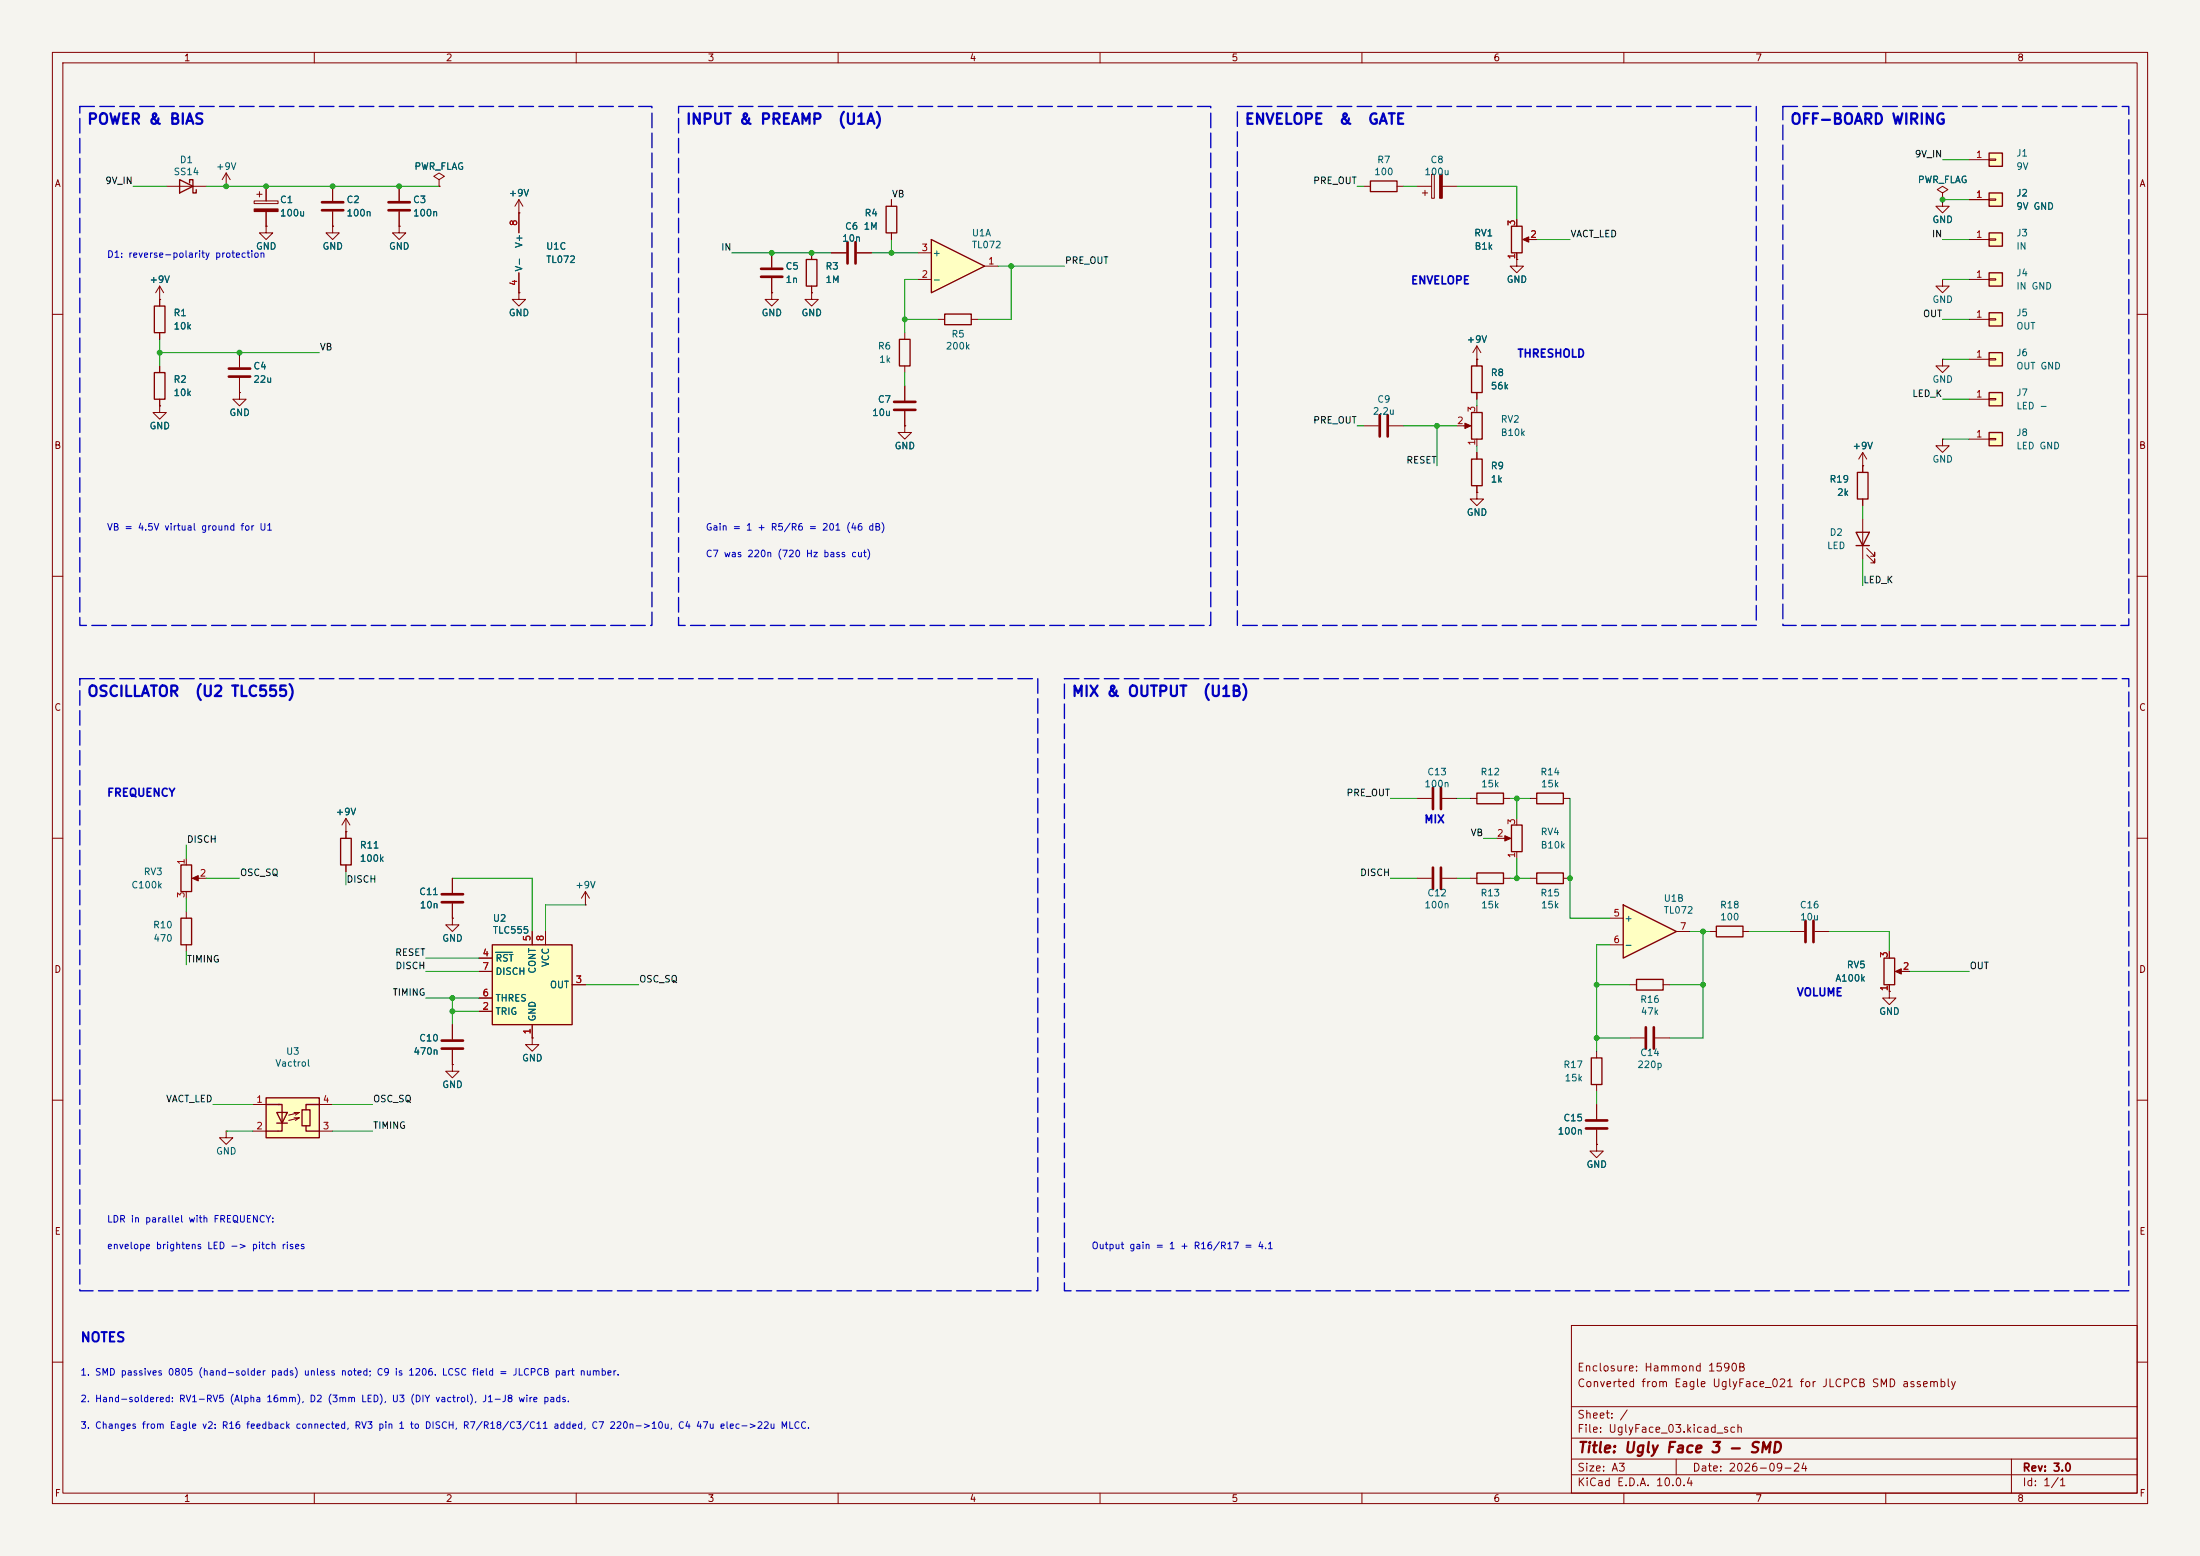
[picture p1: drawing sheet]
<svg xmlns="http://www.w3.org/2000/svg" width="420mm" height="297mm" viewBox="0 0 420 297" stroke-linecap="round" stroke-linejoin="round" font-family="sans-serif">
<path d="M0 0h420v297h-420z" fill="#f5f4ef" stroke="#f5f4ef" stroke-width=".19"/>
<g fill="none" stroke="#840000" stroke-width=".19">
<path d="M10 10h400v277h-400zM12 12h396v273h-396zM60 10v2M110 10v2M160 10v2M210 10v2M260 10v2M310 10v2M360 10v2M10 60h2M408 60h2M10 110h2"/>
<path d="M408 110h2M10 160h2M408 160h2M35.6 163.8v1.3M35.6 170.2v1.3M37.1 167.6h2.3M270.5 167.6h2.8M275.3 167.6h2.8M280.7 167.6h1.2M287 167.6h1.3M326.4 177.8h1.3M332.7 177.8h1.3"/>
<path d="M10 210h2M408 210h2M300 253h108v32h-108zM10 260h2M300 278.5h108M300 274.5h108M300 268.5h108M320 278.5v3M384 278.5v6.5M408 260h2M60 285v2M110 285v2"/>
<path d="M160 285v2M210 285v2M260 285v2M300 281.5h108M310 285v2M360 285v2"/>
</g>
<path d="M273.6 165.6v4.1M275.1 165.6v4.1" fill="none" stroke="#840000" stroke-width=".51"/>
<path d="M34.5 165.1h2.1v5.1h-2.1zM281.9 166.6h5.1v2.1h-5.1zM327.7 176.8h5v2h-5z" fill="none" stroke="#840000" stroke-width=".25"/>
<path d="M36.7 167.6l1.1-.5v1z" fill="#840000" stroke="#840000" stroke-width=".19"/>
<path d="M379.7 74.9h2.6v2.6h-2.6z" fill="#ffffc2"/>
<path d="M379.7 74.9h2.6v2.6h-2.6z" fill="none" stroke="#840000" stroke-width=".25"/>
<path d="M375.9 76.2h3.8M379.7 76.1h1.3v.2h-1.3z" fill="none" stroke="#840000" stroke-width=".19"/>
<path d="M50.8 209.6h10.2v7.6h-10.2z" fill="#ffffc2"/>
<path d="M65 160h2.1v5.1h-2.1zM50.8 209.6h10.2v7.6h-10.2zM50.8 210.8h2.5M52.8 212.3h2.1l-1.1 2.1zM52.8 214.4h2.1M53.1 210.8h.7v5.1h-3M57.7 211.8h1.5v3.1h-1.5zM58.4 214.9v1h2.6M61 210.8h-2.6v1" fill="none" stroke="#840000" stroke-width=".25"/>
<path d="M66 158.8v1.2M66 165.1v1.3M101.6 198.1v1.3h1.3l-1.3 1.3-1.3-1.3h1.3M101.6 198.1h.1M48.3 210.8h2.5M48.3 215.9h2.5M56.1 212.3h1l-.7 .6M56.1 213.4h1l-.7 .5M57.1 212.3l-2 .6M57.1 213.4l-2 .5M61 210.8h2.5M61 215.9h2.5" fill="none" stroke="#840000" stroke-width=".19"/>
<path d="M94 180.3h15.2v15.3h-15.2z" fill="#ffffc2"/>
<path d="M94 180.3h15.2v15.3h-15.2z" fill="none" stroke="#840000" stroke-width=".25"/>
<path d="M101.6 177.8v2.5M104.1 177.8v2.5M91.4 193h2.6M91.4 182.9h2.6M91.4 190.5h2.6M91.4 185.4h2.6M101.6 195.6v2.5M109.2 188h2.6" fill="none" stroke="#840000" stroke-width=".19"/>
<path d="M94.6 181.8h3.2" fill="none" stroke="#006464" stroke-width=".19"/>
<path d="M177.8 45.7l10.2 5.1-10.2 5.1z" fill="#ffffc2"/>
<g fill="none" stroke="#840000" stroke-width=".25">
<path d="M34.3 34.3l2.5 1.3-2.5 1.2zM36.2 34.9v-.6h.6v2.5h.7v-.6M261.6 34.5h5.1v2.1h-5.1zM29.5 58.4h2v5.1h-2zM177.8 45.7l10.2 5.1-10.2 5.1zM180.3 59.9h5.1v2.1h-5.1zM288.5 43.2h2.1v5.1h-2.1zM29.5 71.1h2v5.1h-2zM280.9 69.9h2.1v5h-2.1zM280.9 78.7h2.1v5.1h-2.1zM280.9 87.6h2.1v5.1h-2.1zM281.9 151.4h5.1v2h-5.1z"/>
<path d="M288.5 157.5h2.1v5.1h-2.1zM293.4 151.4h5v2h-5zM312.4 186.9h5.1v2.1h-5.1zM359.7 182.9h2v5.1h-2zM303.8 201.9h2v5.1h-2z"/>
</g>
<g fill="none" stroke="#840000" stroke-width=".19">
<path d="M31.7 35.6h7.7M43.2 35.6h.1M43.2 33l-.8 1.3M43.2 33l.7 1.3M43.2 33v2.6M48.5 38.4h4.6v.5h-4.6zM49 37.1h1M49.5 36.6v1M50.8 35.6v2.8M63.5 35.6v2.8M76.2 35.6v2.8M83.8 34.3l1-.6-1-.7-1 .7 1 .6v1.3"/>
<path d="M83.8 35.6h.1M99.1 38.1l-.8 1.3M99.1 38.1l.7 1.3M99.1 38.1v6.4M260.3 35.6h1.3M266.7 35.6h1.3M270.5 35.6h2.8M271.5 36.8h1M272 36.3v1M273.3 33.3h.5v4.5h-.5zM275.3 35.6h2.8M30.5 57.2h.1"/>
<path d="M30.5 54.6v3.8M30.5 54.6l-.8 1.3M30.5 54.6l.7 1.3M50.8 43.2v1.3h1.3l-1.3 1.2-1.3-1.2h1.3M50.8 43.2h.1M50.8 40.4v2.8M63.5 43.2v1.3h1.3l-1.3 1.2-1.3-1.2h1.3M63.5 43.2h.1M63.5 40.4v2.8M76.2 43.2v1.3h1.3l-1.3 1.2-1.3-1.2h1.3M76.2 43.2h.1M76.2 40.4v2.8"/>
<path d="M99.1 55.9v1.3h1.2l-1.2 1.2-1.3-1.2h1.3M99.1 55.9h.1M99.1 40.6h.1M99.1 52.1v3.8M175.3 53.3h2.5M175.3 48.3h2.5M188 50.8h2.5M289.6 49.5v1.3h1.2l-1.2 1.3-1.3-1.3h1.3M289.6 49.5h.1M289.6 41.9v1.3M289.6 48.3v1.2M291.1 45.7h2.3"/>
<path d="M30.5 77.5v1.2h1.2l-1.2 1.3-1.3-1.3h1.3M30.5 77.5h.1M30.5 63.5v1.3M30.5 69.9v1.2M30.5 76.2v1.3M45.7 74.9v1.3h1.3l-1.3 1.3-1.3-1.3h1.3M45.7 74.9h.1M45.7 67.3v2.8M45.7 72.1v2.8M179.1 61h1.2M185.4 61h1.3M281.9 68.6h.1"/>
<path d="M281.9 66v3.9M281.9 74.9v1.3M281.9 77.5v1.2M281.9 66l-.7 1.3M281.9 66l.8 1.3M260.3 81.3h2.8M265.2 81.3h2.8M278.1 81.3h2.3M281.9 94v1.3h1.3l-1.3 1.2-1.2-1.2h1.2M281.9 94h.1M281.9 83.8v1.3M281.9 86.4v1.2"/>
<path d="M281.9 92.7v1.3M66 158.8h.1M66 156.2l-.7 1.3M66 156.2l.8 1.3M66 156.2v2.6M270.5 152.4h2.8M275.3 152.4h2.8M280.7 152.4h1.2M287 152.4h1.3M289.6 156.2v1.3M292.1 152.4h1.3M298.4 152.4h1.3"/>
<path d="M285.7 160h2.3M289.6 162.6v1.2M341.6 177.8h2.8M346.5 177.8h2.7M86.4 195.6v2.8M311.1 198.1h2.8M311.1 188h1.3M316 198.1h2.8M317.5 188h1.3M360.7 189.2v1.3h1.2l-1.2 1.3-1.3-1.3h1.3M360.7 189.2h.1M360.7 181.6v1.3"/>
<path d="M360.7 188v1.2M362.2 185.4h2.3M43.2 215.9v1.3h1.2l-1.2 1.2-1.3-1.2h1.3M43.2 215.9h.1M86.4 203.2v1.3h1.2l-1.2 1.2-1.3-1.2h1.3M86.4 203.2h.1M86.4 200.4v2.8M304.8 218.4v1.3h1.3l-1.3 1.3-1.3-1.3h1.3M304.8 218.4h.1M304.8 200.7v1.2M304.8 207v1.3M304.8 210.8v2.8"/>
<path d="M304.8 215.6v2.8"/>
</g>
<g fill="none" stroke="#840000" stroke-width=".51">
<path d="M61.5 38.6h4M74.2 38.6h4M61.5 40.1h4M74.2 40.1h4M43.7 70.4h4.1M43.7 71.9h4.1M263.4 79.2v4.1M264.9 79.2v4.1M273.6 150.4v4M275.1 150.4v4M344.7 175.8v4M346.2 175.8v4"/>
<path d="M84.3 198.6h4.1M314.2 196.1v4.1M315.7 196.1v4.1M84.3 200.2h4.1M302.8 213.9h4M302.8 215.4h4"/>
</g>
<g fill="#840000" stroke="#840000" stroke-width=".19">
<path d="M274.8 33.3h.5v4.5h-.5z"/>
<path d="M279.7 80.8l1.1 .5-1.1 .5z"/>
<path d="M48.5 39.9h4.6v.5h-4.6z"/>
<path d="M287.3 159.5l1.1 .5-1.1 .5z"/>
<path d="M361.8 185.4l1.2-.5v1z"/>
<path d="M290.7 45.7l1.1-.5v1z"/>
</g>
<path d="M309.9 172.7l10.1 5.1-10.1 5.1z" fill="#ffffc2"/>
<path d="M169.2 39.4h2v5.1h-2zM153.9 49.5h2.1v5.1h-2.1zM354.6 90.2h2v5.1h-2zM354.3 101.6h2.6l-1.3 2.5zM354.3 104.1h2.6M34.5 175.3h2.1v5h-2.1zM293.4 166.6h5v2.1h-5zM309.9 172.7l10.1 5.1-10.1 5.1z" fill="none" stroke="#840000" stroke-width=".25"/>
<g fill="none" stroke="#840000" stroke-width=".19">
<path d="M170.2 38.1v1.3M370.8 38.1v1.3h1.3l-1.3 1.2-1.2-1.2h1.2M370.8 38.1h.1M370.8 36.8l1.1-.6-1.1-.6-1 .6 1 .6v1.3M147.3 48.3v2.8M147.3 53.1v2.8M154.9 48.3v1.2M154.9 54.6v1.3M170.2 44.5v1.2M172.7 73.7v2.8M172.7 78.5v2.8M355.6 88.9h.1"/>
<path d="M355.6 86.4v3.8M355.6 95.3v1.2M355.6 99.1v7.6M355.6 86.4l-.8 1.2M355.6 86.4l.8 1.2M370.8 83.8v1.3h1.3l-1.3 1.3-1.2-1.3h1.2M370.8 83.8h.1M356.4 105.9l1.5 1.5v-.7v.7h-.8M356.4 104.6l1.5 1.6v-.8v.8h-.8M35.6 174v1.3M86.4 175.3v1.2h1.2l-1.2 1.3-1.3-1.3h1.3M86.4 175.3h.1"/>
<path d="M86.4 167.6v2.8M86.4 172.5v2.8M111.8 172.7h.1M111.8 170.2l-.8 1.3M111.8 170.2l.7 1.3M111.8 170.2v2.5M292.1 167.6h1.3M298.4 167.6h1.3M307.3 175.3h2.6M320 177.8h2.6M35.6 180.3v1.3M307.3 180.3h2.6"/>
</g>
<path d="M145.3 51.3h4.1M145.3 52.8h4.1M170.7 76.7h4.1M170.7 78.2h4.1M84.3 170.7h4.1M84.3 172.2h4.1" fill="none" stroke="#840000" stroke-width=".51"/>
<path d="M379.7 36.8h2.6v2.6h-2.6z" fill="#ffffc2"/>
<path d="M379.7 36.8h2.6v2.6h-2.6zM171.7 64.8h2v5.1h-2z" fill="none" stroke="#840000" stroke-width=".25"/>
<path d="M375.9 38.1h3.8M379.7 38h1.3v.2h-1.3zM154.9 55.9v1.3h1.3l-1.3 1.2-1.2-1.2h1.2M154.9 55.9h.1M172.7 63.5v1.3M172.7 69.9v1.2M172.7 81.3v1.3h1.3l-1.3 1.2-1.3-1.2h1.3M172.7 81.3h.1" fill="none" stroke="#840000" stroke-width=".19"/>
<path d="M379.7 29.2h2.6v2.6h-2.6z" fill="#ffffc2"/>
<path d="M379.7 29.2h2.6v2.6h-2.6z" fill="none" stroke="#840000" stroke-width=".25"/>
<path d="M375.9 30.5h3.8M379.7 30.4h1.3v.2h-1.3zM147.3 55.9v1.3h1.3l-1.3 1.2-1.3-1.2h1.3M147.3 55.9h.1" fill="none" stroke="#840000" stroke-width=".19"/>
<path d="M379.7 82.6h2.6v2.5h-2.6z" fill="#ffffc2"/>
<path d="M379.7 82.6h2.6v2.5h-2.6z" fill="none" stroke="#840000" stroke-width=".25"/>
<path d="M158.7 48.3h2.8M163.6 48.3h2.8M370.8 68.6v1.3h1.3l-1.3 1.2-1.2-1.2h1.2M370.8 68.6h.1M375.9 83.8h3.8M379.7 83.7h1.3v.2h-1.3z" fill="none" stroke="#840000" stroke-width=".19"/>
<path d="M161.8 46.2v4.1M163.3 46.2v4.1" fill="none" stroke="#840000" stroke-width=".51"/>
<path d="M379.7 67.3h2.6v2.6h-2.6z" fill="#ffffc2"/>
<path d="M379.7 67.3h2.6v2.6h-2.6z" fill="none" stroke="#840000" stroke-width=".25"/>
<path d="M375.9 68.6h3.8M379.7 68.5h1.3v.2h-1.3z" fill="none" stroke="#840000" stroke-width=".19"/>
<path d="M379.7 52.1h2.6v2.5h-2.6z" fill="#ffffc2"/>
<path d="M379.7 52.1h2.6v2.5h-2.6z" fill="none" stroke="#840000" stroke-width=".25"/>
<path d="M375.9 53.3h3.8M379.7 53.2h1.3v.3h-1.3z" fill="none" stroke="#840000" stroke-width=".19"/>
<path d="M379.7 59.7h2.6v2.5h-2.6z" fill="#ffffc2"/>
<path d="M379.7 59.7h2.6v2.5h-2.6z" fill="none" stroke="#840000" stroke-width=".25"/>
<path d="M375.9 61h3.8M379.7 60.8h1.3v.3h-1.3z" fill="none" stroke="#840000" stroke-width=".19"/>
<path d="M379.7 44.5h2.6v2.5h-2.6z" fill="#ffffc2"/>
<path d="M379.7 44.5h2.6v2.5h-2.6z" fill="none" stroke="#840000" stroke-width=".25"/>
<g fill="none" stroke="#840000" stroke-width=".19">
<path d="M50.8 35.6v2.8M63.5 35.6v2.8M76.2 35.6v2.8M83.8 35.6h.1M170.2 38.1v1.3M370.8 38.1h.1M375.9 38.1h3.8M30.5 57.2h.1M30.5 57.2v1.2M50.8 43.2h.1M50.8 40.4v2.8M63.5 43.2h.1"/>
<path d="M63.5 40.4v2.8M76.2 43.2h.1M76.2 40.4v2.8M99.1 40.6h.1M99.1 55.9h.1M99.1 40.6v3.9M99.1 52.1v3.8M147.3 55.9h.1M147.3 48.3v2.8M147.3 53.1v2.8M154.9 55.9h.1M154.9 48.3v1.2"/>
<path d="M154.9 54.6v1.3M158.7 48.3h2.8M163.6 48.3h2.8M170.2 44.5v1.2M289.6 49.5h.1M289.6 41.9v1.3M289.6 48.3v1.2M292.1 45.7h1.3M370.8 53.3v1.3h1.3l-1.3 1.3-1.2-1.3h1.2M370.8 53.3h.1M375.9 45.7h3.8M379.7 45.6h1.3v.2h-1.3z"/>
<path d="M30.5 77.5h.1M30.5 63.5v1.3M30.5 69.9v1.2M30.5 76.2v1.3M45.7 74.9h.1M45.7 67.3v2.8M45.7 72.1v2.8M172.7 73.7v2.8M172.7 78.5v2.8M281.9 68.6h.1M281.9 68.6v1.3M281.9 74.9v1.3"/>
<path d="M172.7 81.3h.1M281.9 94h.1M281.9 86.4v1.2M281.9 92.7v1.3M355.6 88.9h.1M355.6 88.9v1.3M355.6 95.3v1.2M66 158.8h.1M66 158.8v1.2M66 165.1v1.3M86.4 175.3h.1M86.4 167.6v2.8"/>
<path d="M86.4 172.5v2.8M101.6 177.8v2.5M104.1 177.8v2.5M86.4 195.6v2.8M91.4 185.4h2.6M91.4 193h2.6M91.4 182.9h2.6M91.4 190.5h2.6M101.6 198.1h.1M101.6 195.6v2.5M109.2 188h2.6M360.7 189.2h.1"/>
<path d="M360.7 181.6v1.3M360.7 188v1.2M363.2 185.4h1.3M86.4 203.2h.1M86.4 200.4v2.8M304.8 218.4h.1M304.8 210.8v2.8M304.8 215.6v2.8"/>
</g>
<g fill="none" stroke="#009600" stroke-width=".19">
<path d="M25.4 35.6h6.3M39.4 35.6h44.4M259.1 35.6h1.2M268 35.6h2.5M278.1 35.6h11.5v6.3M370.8 30.5h5.1M370.8 38.1h5.1M139.7 48.3h19M166.4 48.3h8.9M170.2 45.7v2.6M175.3 53.3h-2.6v10.2M190.5 50.8h12.7"/>
<path d="M193 50.8v10.2h-6.3M293.4 45.7h6.3M370.8 53.3h5.1M370.8 45.7h5.1M30.5 64.8v5.1M30.5 67.3h30.5M172.7 71.1v2.6M172.7 61h6.4M281.9 76.2v1.3M370.8 61h5.1M370.8 76.2h5.1M370.8 68.6h5.1"/>
<path d="M259.1 81.3h1.2M268 81.3h10.1M274.3 81.3v7.6M281.9 85.1v1.3M355.6 96.5v2.6M370.8 83.8h5.1M355.6 106.7v5.1M265.4 152.4h5.1M278.1 152.4h2.6M288.3 152.4h3.8M289.6 152.4v3.8M299.7 152.4v22.9h7.6"/>
<path d="M35.6 161.3v2.5M35.6 171.5v2.5M39.4 167.6h6.3M66 166.4v2.5M86.4 167.6h15.2v10.2M111.8 172.7h-7.7v5.1M265.4 167.6h5.1M278.1 167.6h2.6M283.2 160h2.5M288.3 167.6h3.8M289.6 163.8v3.8M322.6 177.8h3.8"/>
<path d="M325.1 177.8v20.3h-6.3M334 177.8h7.6M349.2 177.8h11.5v3.8M35.6 181.6v2.6M81.3 185.4h10.1M81.3 190.5h10.1M81.3 182.9h10.1M86.4 193h5M86.4 190.5v5.1M111.8 188h10.1M304.8 198.1h6.3M304.8 188h6.3"/>
<path d="M307.3 180.3h-2.5v20.4M318.8 188h6.3M364.5 185.4h11.4M40.6 210.8h7.7M43.2 215.9h5.1M63.5 215.9h7.6M63.5 210.8h7.6M304.8 208.3v2.5"/>
</g>
<path d="M15.2 20.3h109.3v99.1h-109.3zM129.5 20.3h101.6v99.1h-101.6zM236.2 20.3h99.1v99.1h-99.1zM340.4 20.3h66v99.1h-66zM15.2 129.5h182.9v116.9h-182.9zM203.2 129.5h203.2v116.9h-203.2z" fill="none" stroke="#0000c2" stroke-width=".25" stroke-dasharray="2.8 1"/>
<path d="M94.6 181.8h3.2" fill="none" stroke="#006464" stroke-width=".19"/>
<g fill="#009600" stroke="#009600" stroke-width=".19">
<circle cx="193" cy="50.8" r=".46"/>
<circle cx="274.3" cy="81.3" r=".46"/>
<circle cx="172.7" cy="61" r=".46"/>
<circle cx="289.6" cy="152.4" r=".46"/>
<circle cx="289.6" cy="167.6" r=".46"/>
<circle cx="299.7" cy="167.6" r=".46"/>
<circle cx="325.1" cy="177.8" r=".46"/>
<circle cx="304.8" cy="188" r=".46"/>
<circle cx="304.8" cy="198.1" r=".46"/>
<circle cx="370.8" cy="38.1" r=".46"/>
<circle cx="325.1" cy="188" r=".46"/>
<circle cx="50.8" cy="35.6" r=".46"/>
<circle cx="63.5" cy="35.6" r=".46"/>
<circle cx="76.2" cy="35.6" r=".46"/>
<circle cx="170.2" cy="48.3" r=".46"/>
<circle cx="154.9" cy="48.3" r=".46"/>
<circle cx="147.3" cy="48.3" r=".46"/>
<circle cx="30.5" cy="67.3" r=".46"/>
<circle cx="45.7" cy="67.3" r=".46"/>
<circle cx="43.2" cy="35.6" r=".46"/>
<circle cx="86.4" cy="190.5" r=".46"/>
<circle cx="86.4" cy="193" r=".46"/>
</g>
<g font-size="2" fill="#0000c2">
<text x="16.5" y="24.2">POWER &amp; BIAS</text>
<text x="130.8" y="24.2">INPUT &amp; PREAMP</text>
<text x="159.9" y="24.2">(U1A)</text>
<text x="237.5" y="24.2">ENVELOPE</text>
<text x="255.5" y="24.2">&amp;</text>
<text x="261" y="24.2">GATE</text>
<text x="341.6" y="24.2">OFF-BOARD WIRING</text>
<text x="16.5" y="133.5">OSCILLATOR</text>
<text x="37.1" y="133.5">(U2 TLC555)</text>
<text x="204.5" y="133.5">MIX &amp; OUTPUT</text>
<text x="229.5" y="133.5">(U1B)</text>
</g>
<text font-size="2" fill="#840000" x="301" y="277.8">Title: Ugly Face 3 - SMD</text>
<text font-size="1.8" fill="#0000c2" x="15.2" y="256.6">NOTES</text>
<g font-size="1.5" fill="#0000c2">
<text x="269.2" y="54.6">ENVELOPE</text>
<text x="289.6" y="68.6">THRESHOLD</text>
<text x="20.3" y="152.4">FREQUENCY</text>
<text x="271.8" y="157.5">MIX</text>
<text x="342.9" y="190.5">VOLUME</text>
</g>
<g font-size="1.5" fill="#840000">
<text x="301" y="262.1">Enclosure: Hammond 1590B</text>
<text x="301" y="265.1">Converted from Eagle UglyFace_021 for JLCPCB SMD assembly</text>
<text x="301" y="273.8">File: UglyFace_03.kicad_sch</text>
<text x="301" y="271.1">Sheet: /</text>
<text x="301" y="281.2">Size: A3</text>
<text x="323" y="281.2">Date: 2026-09-24</text>
<text x="386" y="281.2">Rev: 3.0</text>
<text x="301" y="284">KiCad E.D.A. 10.0.4</text>
<text x="386" y="284">Id: 1/1</text>
</g>
<g font-size="1.3" fill="#840000">
<text x="35" y="12">1</text>
<text x="85" y="12">2</text>
<text x="135" y="12">3</text>
<text x="185" y="12">4</text>
<text x="235" y="12">5</text>
<text x="285" y="12">6</text>
<text x="335" y="12">7</text>
<text x="385" y="12">8</text>
<text x="10.3" y="36">A</text>
<text x="408.3" y="36">A</text>
<text x="10.3" y="86">B</text>
<text x="408.2" y="86">B</text>
<text x="10.3" y="136">C</text>
<text x="408.2" y="136">C</text>
<text x="10.3" y="186">D</text>
<text x="408.2" y="186">D</text>
<text x="10.3" y="236">E</text>
<text x="408.3" y="236">E</text>
<text x="10.3" y="286">F</text>
<text x="35" y="287">1</text>
<text x="85" y="287">2</text>
<text x="135" y="287">3</text>
<text x="185" y="287">4</text>
<text x="235" y="287">5</text>
<text x="285" y="287">6</text>
<text x="335" y="287">7</text>
<text x="385" y="287">8</text>
<text x="408.3" y="286">F</text>
</g>
<g font-size="1.3" fill="#0f0f0f">
<text x="20" y="35.4">9V_IN</text>
<text x="250.6" y="35.4">PRE_OUT</text>
<text x="365.4" y="30.4">9V_IN</text>
<text x="170.2" y="38">VB</text>
<text x="299.7" y="45.6">VACT_LED</text>
<text x="368.7" y="45.6">IN</text>
<text x="137.6" y="48.1">IN</text>
<text x="203.2" y="50.7">PRE_OUT</text>
<text x="367" y="60.8">OUT</text>
<text x="61" y="67.2">VB</text>
<text x="365" y="76.1">LED_K</text>
<text x="250.6" y="81.2">PRE_OUT</text>
<text x="268.4" y="88.8">RESET</text>
<text x="355.6" y="111.6">LED_K</text>
<text x="256.9" y="152.3">PRE_OUT</text>
<text x="35.6" y="161.2">DISCH</text>
<text x="280.6" y="159.9">VB</text>
<text x="45.7" y="167.5">OSC_SQ</text>
<text x="259.5" y="167.5">DISCH</text>
<text x="66" y="168.8">DISCH</text>
<text x="35.6" y="184">TIMING</text>
<text x="75.3" y="182.8">RESET</text>
<text x="75.4" y="185.3">DISCH</text>
<text x="375.9" y="185.3">OUT</text>
<text x="74.8" y="190.4">TIMING</text>
<text x="121.9" y="187.8">OSC_SQ</text>
<text x="31.6" y="210.7">VACT_LED</text>
<text x="71.1" y="210.7">OSC_SQ</text>
<text x="71.1" y="215.8">TIMING</text>
</g>
<g font-size="1.3" fill="#006464">
<text x="33" y="33.7">SS14</text>
<text x="34.2" y="31.5">D1</text>
<text x="41.1" y="32.7">+9V</text>
<text x="79" y="32.7">PWR_FLAG</text>
<text x="262.2" y="33.7">100</text>
<text x="262.8" y="31.5">R7</text>
<text x="271.8" y="33.7">100u</text>
<text x="273" y="31.5">C8</text>
<text x="366" y="35.3">PWR_FLAG</text>
<text x="384.8" y="30.2">J1</text>
<text x="384.8" y="32.7">9V</text>
<text x="53.3" y="39.1">C1</text>
<text x="53.3" y="41.6">100u</text>
<text x="66" y="39.1">C2</text>
<text x="66" y="41.6">100n</text>
<text x="78.7" y="39.1">C3</text>
<text x="78.7" y="41.6">100n</text>
<text x="97" y="37.8">+9V</text>
<text x="164.9" y="41.6">R4</text>
<text x="384.8" y="37.8">J2</text>
<text x="384.8" y="40.3">9V GND</text>
<text x="48.8" y="48">GND</text>
<text x="61.5" y="48">GND</text>
<text x="74.2" y="48">GND</text>
<text x="100" y="47.4" transform="rotate(-90 100 47.4)">V+</text>
<text x="104.1" y="48">U1C</text>
<text x="160.7" y="46.4">10n</text>
<text x="161.2" y="44.2">C6</text>
<text x="164.8" y="44.2">1M</text>
<text x="185.4" y="45.4">U1A</text>
<text x="185.4" y="47.7">TL072</text>
<text x="281.3" y="45.4">RV1</text>
<text x="281.4" y="48">B1k</text>
<text x="368.8" y="42.9">GND</text>
<text x="384.8" y="45.4">J3</text>
<text x="384.8" y="48">IN</text>
<text x="100" y="51.9" transform="rotate(-90 100 51.9)">V-</text>
<text x="104.1" y="50.5">TL072</text>
<text x="149.9" y="51.8">C5</text>
<text x="157.5" y="51.8">R3</text>
<text x="177.9" y="49.2">+</text>
<text x="384.8" y="53">J4</text>
<text x="28.4" y="54.3">+9V</text>
<text x="149.9" y="54.3">1n</text>
<text x="157.5" y="54.3">1M</text>
<text x="177.9" y="54.3">-</text>
<text x="287.5" y="54.3">GND</text>
<text x="368.8" y="58.1">GND</text>
<text x="384.8" y="55.6">IN GND</text>
<text x="33" y="60.7">R1</text>
<text x="33" y="63.2">10k</text>
<text x="97" y="60.7">GND</text>
<text x="145.3" y="60.7">GND</text>
<text x="152.9" y="60.7">GND</text>
<text x="181.5" y="64.7">R5</text>
<text x="279.9" y="65.7">+9V</text>
<text x="384.8" y="60.7">J5</text>
<text x="384.8" y="63.2">OUT</text>
<text x="48.3" y="70.8">C4</text>
<text x="167.5" y="67">R6</text>
<text x="167.7" y="69.6">1k</text>
<text x="180.5" y="67">200k</text>
<text x="384.8" y="68.3">J6</text>
<text x="384.8" y="70.8">OUT GND</text>
<text x="33" y="73.4">R2</text>
<text x="33" y="75.9">10k</text>
<text x="48.3" y="73.4">22u</text>
<text x="167.5" y="77.2">C7</text>
<text x="262.8" y="77.2">C9</text>
<text x="284.5" y="72.1">R8</text>
<text x="284.5" y="74.6">56k</text>
<text x="368.8" y="73.4">GND</text>
<text x="384.8" y="75.9">J7</text>
<text x="28.4" y="82.3">GND</text>
<text x="43.7" y="79.7">GND</text>
<text x="166.4" y="79.7">10u</text>
<text x="262" y="79.5">2.2u</text>
<text x="286.4" y="81">RV2</text>
<text x="286.4" y="83.5">B10k</text>
<text x="384.8" y="78.4">LED -</text>
<text x="384.8" y="83.5">J8</text>
<text x="170.7" y="86.1">GND</text>
<text x="284.5" y="89.9">R9</text>
<text x="353.6" y="86.1">+9V</text>
<text x="368.8" y="88.6">GND</text>
<text x="384.8" y="86.1">LED GND</text>
<text x="284.5" y="92.4">1k</text>
<text x="349.2" y="92.4">R19</text>
<text x="350.6" y="95">2k</text>
<text x="279.9" y="98.8">GND</text>
<text x="348.7" y="105.1">LED</text>
<text x="349.2" y="102.6">D2</text>
<text x="272.4" y="148.3">C13</text>
<text x="282.5" y="148.3">R12</text>
<text x="294" y="148.3">R14</text>
<text x="64" y="155.9">+9V</text>
<text x="271.8" y="150.6">100n</text>
<text x="282.7" y="150.6">15k</text>
<text x="294.1" y="150.6">15k</text>
<text x="294" y="159.7">RV4</text>
<text x="27.3" y="167.3">RV3</text>
<text x="68.6" y="162.3">R11</text>
<text x="68.6" y="164.8">100k</text>
<text x="294" y="162.3">B10k</text>
<text x="25" y="169.9">C100k</text>
<text x="79.9" y="171.2">C11</text>
<text x="80" y="173.7">10n</text>
<text x="109.7" y="169.9">+9V</text>
<text x="271.8" y="173.7">100n</text>
<text x="272.4" y="171.4">C12</text>
<text x="282.5" y="171.4">R13</text>
<text x="282.7" y="173.7">15k</text>
<text x="294" y="171.4">R15</text>
<text x="294.1" y="173.7">15k</text>
<text x="317.5" y="172.4">U1B</text>
<text x="328.3" y="173.7">R18</text>
<text x="343.5" y="173.7">C16</text>
<text x="29.1" y="177.5">R10</text>
<text x="94" y="176.2">U2</text>
<text x="94" y="178.5">TLC555</text>
<text x="310" y="176.2">+</text>
<text x="317.5" y="174.7">TL072</text>
<text x="328.3" y="176">100</text>
<text x="343.6" y="176">10u</text>
<text x="29.2" y="180">470</text>
<text x="84.3" y="180">GND</text>
<text x="94.5" y="183.9">RST</text>
<text x="102.6" y="185.9" transform="rotate(-90 102.6 185.9)">CONT</text>
<text x="105.1" y="184.7" transform="rotate(-90 105.1 184.7)">VCC</text>
<text x="310" y="181.3">-</text>
<text x="352.5" y="185.1">RV5</text>
<text x="94.5" y="191.5">THRES</text>
<text x="94.5" y="186.4">DISCH</text>
<text x="104.9" y="188.9">OUT</text>
<text x="313" y="191.7">R16</text>
<text x="350.3" y="187.7">A100k</text>
<text x="94.5" y="194">TRIG</text>
<text x="102.6" y="195.1" transform="rotate(-90 102.6 195.1)">GND</text>
<text x="313.1" y="194">47k</text>
<text x="358.6" y="194">GND</text>
<text x="52.5" y="203.9">Vactrol</text>
<text x="54.5" y="201.6">U3</text>
<text x="78.8" y="201.6">470n</text>
<text x="79.9" y="199.1">C10</text>
<text x="99.6" y="202.9">GND</text>
<text x="313" y="201.9">C14</text>
<text x="84.3" y="208">GND</text>
<text x="298.4" y="204.2">R17</text>
<text x="298.6" y="206.7">15k</text>
<text x="312.5" y="204.2">220p</text>
<text x="298.4" y="214.3">C15</text>
<text x="41.1" y="220.7">GND</text>
<text x="297.3" y="216.9">100n</text>
<text x="302.8" y="223.2">GND</text>
</g>
<g font-size="1.3" fill="#a90000">
<text x="377.1" y="30.5">1</text>
<text x="377.1" y="38.1">1</text>
<text x="99" y="43.3" transform="rotate(-90 99 43.3)">8</text>
<text x="289.5" y="43.3" transform="rotate(-90 289.5 43.3)">3</text>
<text x="292" y="45.7">2</text>
<text x="377.1" y="45.7">1</text>
<text x="175.8" y="53.3">2</text>
<text x="175.8" y="48.2">3</text>
<text x="188.5" y="50.8">1</text>
<text x="289.5" y="49.6" transform="rotate(-90 289.5 49.6)">1</text>
<text x="377.1" y="53.3">1</text>
<text x="99" y="54.7" transform="rotate(-90 99 54.7)">4</text>
<text x="377.1" y="60.9">1</text>
<text x="377.1" y="68.6">1</text>
<text x="377.1" y="76.2">1</text>
<text x="278.1" y="81.3">2</text>
<text x="281.9" y="78.8" transform="rotate(-90 281.9 78.8)">3</text>
<text x="377.1" y="83.8">1</text>
<text x="281.9" y="85.2" transform="rotate(-90 281.9 85.2)">1</text>
<text x="285.7" y="160">2</text>
<text x="289.5" y="157.6" transform="rotate(-90 289.5 157.6)">3</text>
<text x="35.5" y="165.2" transform="rotate(-90 35.5 165.2)">1</text>
<text x="38" y="167.6">2</text>
<text x="289.5" y="163.9" transform="rotate(-90 289.5 163.9)">1</text>
<text x="35.5" y="171.5" transform="rotate(-90 35.5 171.5)">3</text>
<text x="101.6" y="179.8" transform="rotate(-90 101.6 179.8)">5</text>
<text x="104.1" y="179.8" transform="rotate(-90 104.1 179.8)">8</text>
<text x="307.9" y="175.2">5</text>
<text x="320.6" y="177.8">7</text>
<text x="92" y="182.9">4</text>
<text x="92" y="185.4">7</text>
<text x="307.9" y="180.3">6</text>
<text x="360.7" y="183" transform="rotate(-90 360.7 183)">3</text>
<text x="363.1" y="185.4">2</text>
<text x="92" y="190.5">6</text>
<text x="109.8" y="187.9">3</text>
<text x="360.7" y="189.3" transform="rotate(-90 360.7 189.3)">1</text>
<text x="92" y="193">2</text>
<text x="101.6" y="197.6" transform="rotate(-90 101.6 197.6)">1</text>
<text x="48.8" y="210.8">1</text>
<text x="48.8" y="215.9">2</text>
<text x="61.5" y="215.9">3</text>
<text x="61.5" y="210.8">4</text>
</g>
<g font-size="1.3" fill="#0000c2">
<text x="20.3" y="49.5">D1: reverse-polarity protection</text>
<text x="20.3" y="101.6">VB = 4.5V virtual ground for U1</text>
<text x="134.6" y="101.6">Gain = 1 + R5/R6 = 201 (46 dB)</text>
<text x="134.6" y="106.7">C7 was 220n (720 Hz bass cut)</text>
<text x="20.3" y="233.7">LDR in parallel with FREQUENCY:</text>
<text x="20.3" y="238.7">envelope brightens LED -&gt; pitch rises</text>
<text x="208.3" y="238.7">Output gain = 1 + R16/R17 = 4.1</text>
<text x="15.2" y="262.9">1. SMD passives 0805 (hand-solder pads) unless noted; C9 is 1206. LCSC field = JLCPCB part number.</text>
<text x="15.2" y="267.9">2. Hand-soldered: RV1-RV5 (Alpha 16mm), D2 (3mm LED), U3 (DIY vactrol), J1-J8 wire pads.</text>
<text x="15.2" y="273">3. Changes from Eagle v2: R16 feedback connected, RV3 pin 1 to DISCH, R7/R18/C3/C11 added, C7 220n-&gt;10u, C4 47u elec-&gt;22u MLCC.</text>
</g>
</svg>
